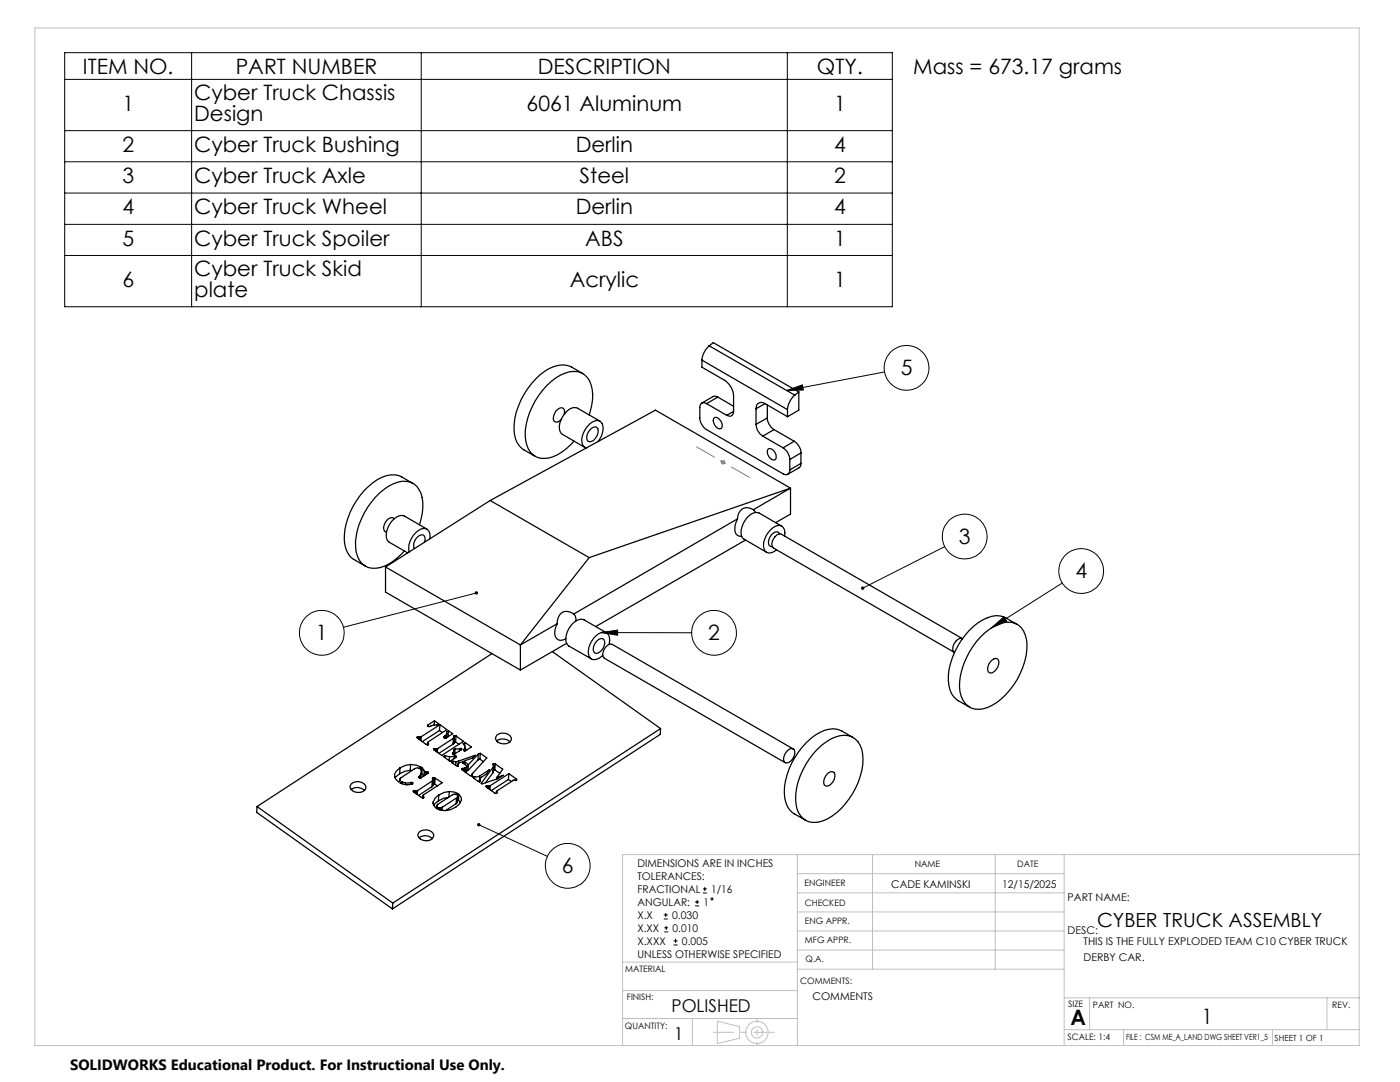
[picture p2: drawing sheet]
<svg xmlns="http://www.w3.org/2000/svg" width="279mm" height="216mm" viewBox="0 0 279 216" stroke-linecap="round" stroke-linejoin="round" font-family="sans-serif">
<g fill="none" stroke="#000" stroke-width=".25">
<path d="M116.3 74.5a6 6 0 0 0-4.9-1.6 11.4 11.4 0 0 0-6.8 5.8 11.7 11.7 0 0 0-1.7 8.8 4 4 0 0 0 1.6 2.2l2.3 1.4M140.1 71.9v1.4l4.5 2.6a4 4 0 0 1 1.8 3.1v3.1M140.1 71.9l17.1 9.8M141.5 69a4.3 4.3 0 0 0-1.4 2.9M141.5 69l17.1 9.8M141.5 69l.8-.6 17.1 9.8M143.3 79.2l-.8-.1-2.4 1.3M143.3 79.2l-2.3 1.3M143.3 79.2l3.1 1.9M158.6 78.8a4.3 4.3 0 0 0-1.4 2.9M159.4 78.2v3.6l-2.2 1.3M159.4 78.2l-.8 .6"/>
<path d="M82.4 96.5l-2.2-1.3a4.9 4.9 0 0 0-4.8 .5 14.7 14.7 0 0 0-6.7 12.2 4.3 4.3 0 0 0 2 3.8l2.2 1.3M97.8 99.9l19.8 11.4M97.8 99.9l-20.9 13.2M112.6 82.7a.99 .99 0 0 0-.5-1.3 2.1 2.1 0 0 0-1.6 2.5l.2 .2a1.05 1.05 0 0 0 1.2-.3M117.6 82.8a9.3 9.3 0 0 0 .1-6.8 3.6 3.6 0 0 0-5-1.5 14.1 14.1 0 0 0-7.7 10.2 6.8 6.8 0 0 0 .9 5.6 3.7 3.7 0 0 0 4.4 .9 10.8 10.8 0 0 0 4.2-3.2M117.7 85.8a.95 .95 0 0 1 1.6-.3 2.19 2.19 0 0 1-1.5 2.6h-.3a1.56 1.56 0 0 1 .2-2.3zM119.3 88.1a3.4 3.4 0 0 0 .6-3.9 1.99 1.99 0 0 0-2.7 .9 3.4 3.4 0 0 0-.7 4l.5 .3M119.7 84l-4.4-2.5a2.07 2.07 0 0 0-2.6 1 3.4 3.4 0 0 0-.7 4l4.7 2.8M141 80.5a.81 .81 0 0 0-1-.1 .81 .81 0 0 0-.3 .9v2.1a3 3 0 0 0 1.3 2.3l15.3 8.8a.83 .83 0 0 0 .9 .1 .83 .83 0 0 0 .4-.8M141 80.5l4 2.4M142.4 83.5l.2-.2a1.27 1.27 0 0 1 1.5 1.2v.4l-.2 .6a1.5 1.5 0 0 1-1.5-2zM146.4 82.1a.84 .84 0 0 1-.4 .9 .84 .84 0 0 1-1-.1"/>
<path d="M146.4 82.1l-1.4 .8M150.9 84.7a3 3 0 0 0 1.3 2.3M150.9 81.6v3.1M152.2 87l4.1 2.4M152.7 80.5a1.1 1.1 0 0 0-1.3-.1 1.1 1.1 0 0 0-.5 1.2M152.7 80.5l4.5 2.6M152.7 80.5l-1.8 1.1M153.1 83.4a3 3 0 0 0 1.4 2.3M153.1 83.4l-2.2 1.3M153.1 80.8v2.6M153.4 89.5a1.48 1.48 0 0 1 1.3 2.3 1.48 1.48 0 0 1-1.3-2.3zM154.5 85.7l-2.3 1.3"/>
<path d="M154.5 85.7l4 2.4M156.3 89.4a2.88 2.88 0 0 1 1.3 2.3M157.2 81.7v1.4M157.6 91.7v2.1M157.8 97.4l-40.2 13.9M157.8 97.4l-7.4 4.3M157.8 97.4v5.2l-3 1.7M157.8 97.4l-27-15.6-33 18.1M158.5 88.1a2.88 2.88 0 0 1 1.3 2.3M158.5 88.1l-2.2 1.3M159.8 92.5l-.2 .7-2.4 1.4M159.8 90.4l-2.2 1.3"/>
<path d="M159.8 92.5l-2.2 1.3M159.8 90.4v2.1M76.9 113.1l27 15.6M76.9 113.1v5l27 15.6M78.7 103.5a.73 .73 0 0 0-1.1-.1 2.17 2.17 0 0 0-.9 2.6l.4 .2M83.7 104.7a9 9 0 0 0-.1-7.1 3.7 3.7 0 0 0-5.1-1.1 14.3 14.3 0 0 0-7.5 12.7 4 4 0 0 0 3.2 4.2 8.2 8.2 0 0 0 6.5-3.5M84.7 108.2a.95 .95 0 0 0-.6-1.5 2.09 2.09 0 0 0-1.4 2.8M85.2 105.6l-4.5-2.6a2.34 2.34 0 0 0-2.6 1.1 3.8 3.8 0 0 0-.8 3.6l.4 .5 3.7 2.1M85.8 107.5a1.41 1.41 0 0 0-.4-1.8 1.41 1.41 0 0 0-1.9 .1 4.2 4.2 0 0 0-1.8 4.3M117.6 111.3l-13.7 17.4M147.2 103.5a2.72 2.72 0 0 0 0 3.3l.8 .2M147.2 103.5l-32.7 19"/>
<path d="M148.8 107.8l-29.9 17.2M150.4 101.7a1.98 1.98 0 0 0-2.3-.1 1.98 1.98 0 0 0-.9 1.9M150.4 101.7l.4 .6M155.6 106.5a.61 .61 0 0 0-.9-.3 2.21 2.21 0 0 0-1.2 2.7l.6 .2M156 105l-4.5-2.6a2.44 2.44 0 0 0-2.8 1.4 3.4 3.4 0 0 0-.5 3.5l4.8 2.9M156.6 107a1.6 1.6 0 0 0-1-2.2 4 4 0 0 0-3.2 3.5 1.39 1.39 0 0 0 .3 1.7 1.39 1.39 0 0 0 1.6 .1l.7-.4M98.2 130.4l-46.9 30.5M103.9 128.7v5M110.2 130l21.6 15.4M111.2 124.5a2.91 2.91 0 0 0-.1 2.9 1.38 1.38 0 0 0 1.8 .1M111.2 124.5l-7.3 4.2M113.1 128.4l-9.2 5.3"/>
<path d="M114.5 122.5a1.92 1.92 0 0 0-2.1-.4 1.92 1.92 0 0 0-1.2 1.8v.6M114.5 122.5l.3 .4 .2 1M119.2 127.8a.8 .8 0 0 1 1-.4 .8 .8 0 0 1 .5 .9 2.22 2.22 0 0 1-1.7 2.1 .87 .87 0 0 1-.6-1.2l.4-1zM121 126.3l-4.4-2.6a2.22 2.22 0 0 0-2.6 1.1 3.8 3.8 0 0 0-.9 3.6l.4 .5 4.5 2.6M121.5 128.6a1.98 1.98 0 0 0-.6-2.4 2.83 2.83 0 0 0-2.8 1.8 2.93 2.93 0 0 0-.3 3.3 1.84 1.84 0 0 0 2.5-.6M192.1 127.4l-36.1-20.8a1.58 1.58 0 0 0-1.9 1.5 1.07 1.07 0 0 0 .3 1.3l36.1 20.8M192.1 127.5a1.63 1.63 0 0 0-1.9 1.4 1.01 1.01 0 0 0 .3 1.3M195.7 127.1a7.9 7.9 0 0 1 6.2-2.9 3.8 3.8 0 0 1 3 3.4 14.3 14.3 0 0 1-5 11.8 6.3 6.3 0 0 1-6 1.9 4.8 4.8 0 0 1-2.4-5.3 15.6 15.6 0 0 1 4.2-8.9zM197.7 132a.96 .96 0 0 1 1.6-.2 2.17 2.17 0 0 1-1.6 2.5 .87 .87 0 0 1-.5-1.3zM203 124.6a6.4 6.4 0 0 0-4.2-1.8 10.2 10.2 0 0 0-7 5 13.1 13.1 0 0 0-2.4 9 4.2 4.2 0 0 0 1.8 3l2.3 1.3M70.1 157.6a2.01 2.01 0 0 1 2.6 .1M70.1 156.4a1.87 1.87 0 0 1 2.9 .6 1.53 1.53 0 0 1-2.2 1 1.02 1.02 0 0 1-.7-1.6z"/>
<path d="M79.8 154.4l-.9 .8M79.8 155.5v.4M79.8 153.2v1.2M80.2 156l-.4 .2a2.94 2.94 0 0 0 2.5 .2M80.2 156l.7 .2M80.2 156v.4M80.9 156.2v.4M81.9 153.7l-1 .2-1.1 .5M81.9 153.7h.3M82 152.5l1.1 .2 .8 .3M82 152.5l-1.1 .2-1.1 .5M82 156.1h.3"/>
<path d="M82 156.1l-1.1 .1M82 152.5l-.1 1.2M82 156.1v.4M82.3 156.1v.3M82.5 157.8h.3M82.5 157.8l.1 .3 1.5 1 .4 .1M82.5 157.8v.2M82.8 157.8h.3M82.8 157.8v.4M83.1 157.8l-.1 .6M83.3 147h.3M83.3 147l-.1 .2 .2 .1 1.6 1.2 .5 .1"/>
<path d="M83.3 147v.2M83.3 157.8h-.2M83.3 157.8v.7M83.6 147l.3 .1M83.6 147v.5M83.6 154.9v.3M83.9 147.1l-.1 .5M83.9 153l.1 .1-.4 .2-.2-.1-.7 .2-2.7 1.8-.2 .3 .1 .3-.4 .2a1.36 1.36 0 0 1-.4-2.1l.7-.7M83.9 154.6l-.3 .3M83.9 154.6v.7M83.9 153v.1M84.1 147l-.2 .1"/>
<path d="M84.1 147l-.1 .8M84.1 154l-.2 .6M84.1 154l-.1 1.2M84.2 154.4l.3 .5M84.2 154.4l-.1 .1M84.3 153.2l.4 .6M84.3 153.2l-.4 .3 .2 .5M84.3 153.2l-.1 1.2M84.4 158.8l.1 .2M84.4 158.8v.4M84.5 159v.2M84.7 153.8l.1 .2"/>
<path d="M84.7 153.8l-.1 1M84.8 154l.3 .1M84.8 154v.7M85.1 154.1l-.1 .5M85.2 154l.2 .1M85.2 154l-.1 .1M85.2 154l-.1 .5M85.3 148.2l.2 .2M85.3 148.2v.4M85.4 154.1v.2l-1.4 1-.4-.1M85.4 154.1v.2M85.4 144.7v.2"/>
<path d="M85.5 148.4v.2M86.2 157l-2.7 1.7M86.3 155.8l-3 2M86.3 155.8l-.1 1.2M86.4 155.2l-.1 .2 .2 .2-.2 .2M86.4 155.2l-.1 .2M86.4 156.3h.1M86.5 155.6l-.1 1.1-.2 .3M86.5 156.3l.2 .2M86.6 155.2l.3 .1M86.6 155.2h-.2M86.6 155.2l-.1 1.1"/>
<path d="M86.6 149.4v.2M86.7 143.8l.9 .6-.4 .3-.5-.1-1 .4-.4-.1 .1-.2M86.7 143.8l-1.3 .9M86.7 143.8l-.1 .9M86.7 156.5l.6 .3M86.9 155.3l1.4 .9-3.9 2.6M86.9 155.3l-.2 1.2M86.9 149.4h.2M86.9 149.4h-.3M86.9 149.4v.4M87.1 149.4v.6M87.3 149.4h-.2"/>
<path d="M87.3 149.4v.7M87.5 159.8l-.7 .5-.2 .5M87.6 158.6l-.7 .6-.4 .8M87.6 158.6l-.1 1.2M87.7 145.8l-3.4 2.2M87.7 145.8l.6 .4M87.8 144.6l1.4 1-3.9 2.6M87.8 144.6l-3.7 2.4M87.8 144.6l-.1 1.2M88.7 147v.2M88.7 147.2h.3M88.8 150.7l-.3 .3 1.3 .9 1.1-.7 .2-.2-.1-.1"/>
<path d="M88.8 150.7l.9 .3M88.8 146.8l-.1 .2M88.8 150.7v.5M88.8 146.8v.5M89.1 146.4l-.3 .4M89.1 146.3v.9M89.1 146.4v.8M89.4 147h.1M89.4 147l-.3 .2M89.5 159.1l-1 .2-1 .5M89.5 145.8l-.4 .2v.4M89.5 145.8l.8 .6-1.3 .8"/>
<path d="M89.5 145.8l-.1 1.2M89.7 157.9l1 .1 .7 .3-.4 .2h-.5l-3.1 2-.2 .3M89.7 157.9l-1 .2-1.1 .5M89.7 157.9l-.1 1.2M89.7 151l-.1 .8M90.2 151.9h.3M90.2 151.9v.3l.9 .6 .2 .1 .2-.2M90.2 151.9v.3M90.4 150.2v.3M90.4 148.5l-2.8 1.8M90.5 151.9l.5 .1M90.5 151.9l-.1 .5"/>
<path d="M90.5 147.3l-3.2 2.1M90.5 147.3l-.1 1.2M90.6 148.3l-.2 .2M90.6 149.9l-.1 .7M90.6 148.3h.1M90.6 148h.3M90.6 146.8l.4 .1M90.6 146.8l-.1 .2 .1 .2M90.6 147.2l-.1 .1M90.6 147.1v1.2M90.6 147.2v1.1M90.6 146.8v.3"/>
<path d="M90.7 150.9h.3M90.7 150.9l-1 .1M90.7 150.9l-.1 .5M90.8 149.4l-.3 .2 .1 .3-.2 .3M90.8 149.4v1.1M90.9 148l.7 .5M91 146.9l1.5 1-4.3 2.8-1.5-1-.1-.3M91 152l-.1 .7M91 150.9v.2M91 146.9l-.1 1.1M91.1 159.2l-2.8 1.9M91.1 159.2l-.1 1.2"/>
<path d="M91.4 158.9l-.3 .3M91.4 158.9l-.1 1.2-.3 .3M91.4 152.4v.5M91.4 152.6l.1 .1M91.4 152.6v.3M91.5 152.7v.1M91.5 151.9l-.5 .1M91.5 151.9l3.3-1.2-.5 .5-2.8 1.1-.1 .3M91.5 159.7l.4 .5M91.5 159.7l-.2 .1M91.5 151.9v.4M91.6 158.5a1.29 1.29 0 0 1 0 2 3.9 3.9 0 0 1-4.4 .9l.3-.3"/>
<path d="M91.6 158.5l-.3 .2 .1 .2M91.6 158.5l-.1 1.2M91.7 149.4h.4M91.7 149.4h-.9M91.7 149.4v.5M92.1 149.4v.2l-1.5 .9h-.2M92.1 149.4v.2M92.2 153.4v.2l1.6 1.2h.4M92.2 153.4l-.1 .2M92.5 153.3l-.3 .1M92.5 153.3v.5M92.6 149.6v.2"/>
<path d="M92.7 153.3h-.2M92.7 153.3v.7M92.8 148.1l-.4 .3 .4 .5-.2 .7M92.8 148.1l1.3 .9-1.2 .8h-.4l.1-.2M92.8 149.1l-.1 .8M92.8 152l.7 .6M92.8 152l-.5 .2 .9 .7M92.8 152l-.1 .5M92.8 148.1l-.1 .7M92.8 149.3l.4 .3M92.9 153.2l-.2 .1M92.9 153.2l-.1 .8"/>
<path d="M93.2 153.6l.2 .1M93.2 152.9l-.3 .3M93.2 152.9l-.1 1.1-.1 .2M93.5 152.6l-.1 1.1M94.2 154.5v.3M94.3 154.6l-.1 .2M94.5 155l-.1 .1 .2 .2 1 .7h.2M94.5 155l-.1 .2M94.7 155h-.2M94.7 155v.4M95.4 151.6l-2 2.1M95.5 150.5l-2 2.1"/>
<path d="M95.5 150.5l-.1 1.1M95.7 154.8l-.3 .2h-.7M95.7 154.8l1.9-1.2-.6 .9-1.1 .7-.1 .4M95.7 154.8v1.1M95.8 155.5l-.1 .5M95.8 151.5l.7 .5M95.8 151.5l-.4 .1M95.8 155.6v.2M95.8 155.6v.4M95.8 150.3l1.4 .9-2.9 3.2v.2M95.8 155.8v.2M95.8 150.3l-.3 .2"/>
<path d="M95.8 150.3v1.2M95.8 155.8v.1M97 156.8h.4M97 156.8v.2l.1 .1 1.6 1.1 .3 .1 .2-.2M97 156.8v.2M97.4 156.8l.2 .1M97.4 156.8l-.1 .4M97.6 156.9v.5M97.8 156.8l-.2 .1M97.8 156.8v.8M98.4 154.2l-1.5 2M98.4 153.1l-2.4 3.2 .2 .1 3.2-1 1-.7-1.2 .4"/>
<path d="M98.4 153.1v1.1M98.5 152.4h.3M98.5 152.4l.1 .4-.2 .3M98.5 154l-.1 .2M98.5 152.4l-.1 .2M98.5 153.5l.2 .1M98.6 152.9l-.1 1.1M98.7 153.6l1.1 .7M98.8 152.4l1.5 1.1-1.1 1.6M98.8 152.4l-.1 1.2M99.1 158v.3M99.1 147.8a2.12 2.12 0 0 1 2.7 .2"/>
<path d="M99.2 146.7a1.92 1.92 0 0 1 2.9 .6 1.53 1.53 0 0 1-2.3 1 1.01 1.01 0 0 1-.6-1.6zM99.2 158.1l-.1 .2M99.2 155.1v.3M101.5 155.5l-3.5 2.3M101.5 155.5l.6 .4M101.6 154.4l1.4 1M101.6 154.4l-3.8 2.4M101.6 154.4l-.1 1.1M103 155.4l.1 .1a.27 .27 0 0 1-.2 .3 .27 .27 0 0 1-.3-.2l-3.4 2.2v.3M103 155.4v.3M131.8 145.4l-53.4 34.8M131.8 145.4v1.1l-53.5 34.9"/>
<path d="M157.1 149.8a.87 .87 0 0 1 1.4-.2 2 2 0 0 1-1.7 2.6 1.56 1.56 0 0 1 .3-2.4zM158.3 149.4l-36.1-20.8a1.49 1.49 0 0 0-1.8 1.3 1.11 1.11 0 0 0 .2 1.4l36.1 20.9M163.2 149.5a7.5 7.5 0 0 1 6.1-2.7 3.9 3.9 0 0 1 2.9 3.6 14.3 14.3 0 0 1-5.2 11.8 6.1 6.1 0 0 1-6 1.6 4.5 4.5 0 0 1-2.2-4.4 14.7 14.7 0 0 1 4.4-9.9zM165.1 154.4a1 1 0 0 1 1.4-.2 2 2 0 0 1-1.7 2.6 1.04 1.04 0 0 1-.3-1.4zM170.3 147.2a6.3 6.3 0 0 0-4.9-1.7 11.3 11.3 0 0 0-6.8 5.7 11.7 11.7 0 0 0-1.8 8.9 3.9 3.9 0 0 0 1.7 2.3l2.2 1.3M51.3 160.9l27.1 19.3M51.3 160.9l-.1 1.2 27.1 19.3M83.6 167.1a2.06 2.06 0 0 1 2.7 .3M83.7 166a1.89 1.89 0 0 1 2.9 .6 1.52 1.52 0 0 1-2.3 1 .99 .99 0 0 1-.6-1.6zM86.5 160v.6l.4 .6 .3-.2v-.2M86.5 160l-.1 .4M87.2 160.8l-.1 .3"/>
<path d="M87.5 161.1l.3 .1M87.5 161.1v.4M87.8 161.2v.4M88.3 161.1l-.5 .1M88.3 161.1l-.1 .6M91 160.4l-2 1.3M78.4 180.2l-.1 1.2"/>
</g>
<g fill="none" stroke="#000" stroke-width=".2">
<path d="M12.9 10.5h165.2v50.7h-165.2zM12.9 15.8h165.2M38.2 10.5v50.7M84.1 10.5v50.7M157.1 10.5v50.7M12.9 26.1h165.2M12.9 32.3h165.2M12.9 38.5h165.2M12.9 44.8h165.2M12.9 51h165.2M157 77.9l3.1-1.1 .2 1zM176.5 74.2l-19.5 3.7"/>
<path d="M95.1 118.3l-26.6 6.9M188.5 109.1l-16.3 8.3M212 116.3l-14.2 9M119.9 126.2l3.4-.5v1.1zM119.9 126.2l18.1 .1M197.8 125.3l2.5-2.2 .6 .9zM95.6 164.6l13.7 6.3M138.7 180h.8M139.1 179.6v.8M140.3 178.2h.8M140.3 177.4h.8M140.7 177v.8"/>
<path d="M132.5 183.4h.8M132.5 182.6h.8M132.6 185.9h.7M132.6 185.1h.7M132.9 182.2v.8M133 184.7v.9M134.4 188.6h.8M134.4 187.7h.8M134.8 187.3v.8M138.7 180.8h.8"/>
<circle cx="180.9" cy="73.4" r="4.5"/>
<circle cx="192.5" cy="107.1" r="4.5"/>
<circle cx="215.8" cy="113.9" r="4.5"/>
<circle cx="64.2" cy="126.3" r="4.5"/>
<circle cx="142.5" cy="126.3" r="4.5"/>
<circle cx="113.3" cy="172.8" r="4.5"/>
<circle cx="142.1" cy="179.4" r=".21"/>
</g>
<g fill="none" stroke="#c0c0c0" stroke-width=".2">
<path d="M6.9 5.6h264.4v203h-264.4zM159.1 170.5v38.1M159.1 174.3h53.3M159.1 178.2h53.3M174.1 170.5v22.9M198.6 170.5v22.9M212.4 170.5v38.1M271.3 170.5h-147.1v38.1M124.2 197.7h34.9M124.2 192h34.9M159.1 193.4h53.3M159.1 182h53.3"/>
<path d="M159.1 185.8h53.3M159.1 189.6h53.3M212.4 199.1h58.9M217.5 199.1v6.4M264.8 199.1v6.4M124.2 203.2h34.9M138.2 203.2v5.4M143.2 203.8l4.4 1.1v2.3l-4.4 1zM212.4 205.5h58.9M224.2 205.5v3.1M253.9 205.5v3.1"/>
<circle cx="151" cy="206" r="2.22"/>
<circle cx="151.1" cy="206" r="1.12"/>
</g>
<path d="M143.8 92.2h1M143.9 91.9l.7 .7M144.3 91.7v1M144.6 91.9l-.7 .7" fill="none" stroke="#808080" stroke-width=".2"/>
<path d="M142.3 206h12.3" fill="none" stroke="#c0c0c0" stroke-width=".2" stroke-dasharray="15.2 1.3 1.3 1.3" stroke-dashoffset="11" stroke-linecap="butt"/>
<path d="M151.1 203.4v5.2" fill="none" stroke="#c0c0c0" stroke-width=".2" stroke-dasharray="15.2 1.3 1.3 1.3" stroke-dashoffset="14.5" stroke-linecap="butt"/>
<path d="M139 89.1l10.6 6.2" fill="none" stroke="#808080" stroke-width=".2" stroke-dasharray="15.2 1.3 1.3 1.3" stroke-dashoffset="11" stroke-linecap="butt"/>
<path d="M157 77.9l3.1-1.1 .2 1zM197.8 125.3l2.5-2.2 .6 .9zM171.9 117.1v.4l.3-.1-.3 .1a.34 .34 0 0 0 .5 .1 .34 .34 0 0 0 0-.5 .34 .34 0 0 0-.5 0zM119.9 126.2l3.4-.5v1.1zM94.9 118a.33 .33 0 0 0 .1 .6 .33 .33 0 0 0 .4-.4l-.3 .1 .3-.2-.3-.1zM95.4 164.3l-.2 .1 .4 .2-.4-.2a.34 .34 0 0 0 .4 .5 .34 .34 0 0 0 .3-.4 .34 .34 0 0 0-.5-.2z" fill="#000"/>
<g font-size="4.2">
<text x="16.6" y="14.7">ITEM NO.</text>
<text x="47.1" y="14.7">PART NUMBER</text>
<text x="107.3" y="14.7">DESCRIPTION</text>
<text x="163" y="14.7">QTY.</text>
<text x="182.3" y="14.8">Mass = 673.17 grams</text>
<text x="24.4" y="22.1">1</text>
<text x="38.8" y="20">Cyber Truck Chassis</text>
<text x="105.1" y="22.1">6061 Aluminum</text>
<text x="166.5" y="22.1">1</text>
<text x="38.8" y="24.1">Design</text>
<text x="24.4" y="30.3">2</text>
<text x="38.8" y="30.3">Cyber Truck Bushing</text>
<text x="114.9" y="30.3">Derlin</text>
<text x="166.5" y="30.3">4</text>
<text x="24.4" y="36.5">3</text>
<text x="38.8" y="36.5">Cyber Truck Axle</text>
<text x="115.7" y="36.5">Steel</text>
<text x="166.5" y="36.5">2</text>
<text x="24.4" y="42.8">4</text>
<text x="38.8" y="42.8">Cyber Truck Wheel</text>
<text x="114.9" y="42.8">Derlin</text>
<text x="166.5" y="42.8">4</text>
<text x="24.4" y="49">5</text>
<text x="38.8" y="49">Cyber Truck Spoiler</text>
<text x="116.8" y="49">ABS</text>
<text x="166.5" y="49">1</text>
<text x="24.4" y="57.2">6</text>
<text x="38.8" y="55.2">Cyber Truck Skid</text>
<text x="38.8" y="59.3">plate</text>
<text x="113.7" y="57.2">Acrylic</text>
<text x="166.5" y="57.2">1</text>
<text x="179.8" y="74.9">5</text>
<text x="191.4" y="108.5">3</text>
<text x="214.6" y="115.4">4</text>
<text x="63.1" y="127.7">1</text>
<text x="141.3" y="127.7">2</text>
<text x="112.1" y="174.2">6</text>
<text x="213.7" y="204.6">A</text>
<text x="239.8" y="204.3">1</text>
</g>
<text font-size="3.9" x="218.9" y="185">CYBER TRUCK ASSEMBLY</text>
<g font-size="3.5">
<text x="134" y="202">POLISHED</text>
<text x="134.5" y="207.5">1</text>
</g>
<text font-size="3" x="14" y="213.5">SOLIDWORKS Educational Product. For Instructional Use Only.</text>
<g font-size="2.1">
<text x="127.2" y="173">DIMENSIONS ARE IN INCHES</text>
<text x="127.2" y="175.6">TOLERANCES:</text>
<text x="127.2" y="178.2">FRACTIONAL</text>
<text x="141.9" y="178.2">1/16</text>
<text x="177.9" y="177.1">CADE KAMINSKI</text>
<text x="200" y="177.1">12/15/2025</text>
<text x="213.1" y="179.8">PART NAME:</text>
<text x="127.2" y="180.8">ANGULAR:</text>
<text x="127.2" y="183.3">X.X</text>
<text x="127.2" y="185.9">X.XX</text>
<text x="134.1" y="183.3">0.030</text>
<text x="134.2" y="185.9">0.010</text>
<text x="140.4" y="180.8">1</text>
<text x="127.2" y="191.1">UNLESS OTHERWISE SPECIFIED</text>
<text x="127.2" y="188.5">X.XXX</text>
<text x="136.1" y="188.5">0.005</text>
<text x="213.1" y="186.3">DESC:</text>
<text x="216.2" y="188.6">THIS IS THE FULLY EXPLODED TEAM C10 CYBER TRUCK</text>
<text x="216.2" y="191.7">DERBY CAR.</text>
<text x="162.1" y="199.5">COMMENTS</text>
</g>
<g font-size="1.8">
<text x="182.6" y="173">NAME</text>
<text x="203" y="173">DATE</text>
<text x="160.5" y="176.7">ENGINEER</text>
<text x="160.6" y="180.8">CHECKED</text>
<text x="160.6" y="184.4">ENG APPR.</text>
<text x="160.6" y="188.2">MFG APPR.</text>
<text x="160.7" y="191.9">Q.A.</text>
<text x="124.8" y="194">MATERIAL</text>
<text x="159.7" y="196.3">COMMENTS:</text>
<text x="125.1" y="199.5">FINISH:</text>
<text x="213.2" y="200.9">SIZE</text>
<text x="218.1" y="201">PART NO.</text>
<text x="265.9" y="201.1">REV.</text>
<text x="124.7" y="205.4">QUANTITY:</text>
<text x="213" y="207.6">SCALE: 1:4</text>
</g>
<g font-size="1.7">
<text x="224.7" y="207.6">FILE : CSM ME_A_LAND DWG SHEET VER1_5</text>
<text x="254.4" y="207.6">SHEET 1 OF 1</text>
</g>
</svg>
